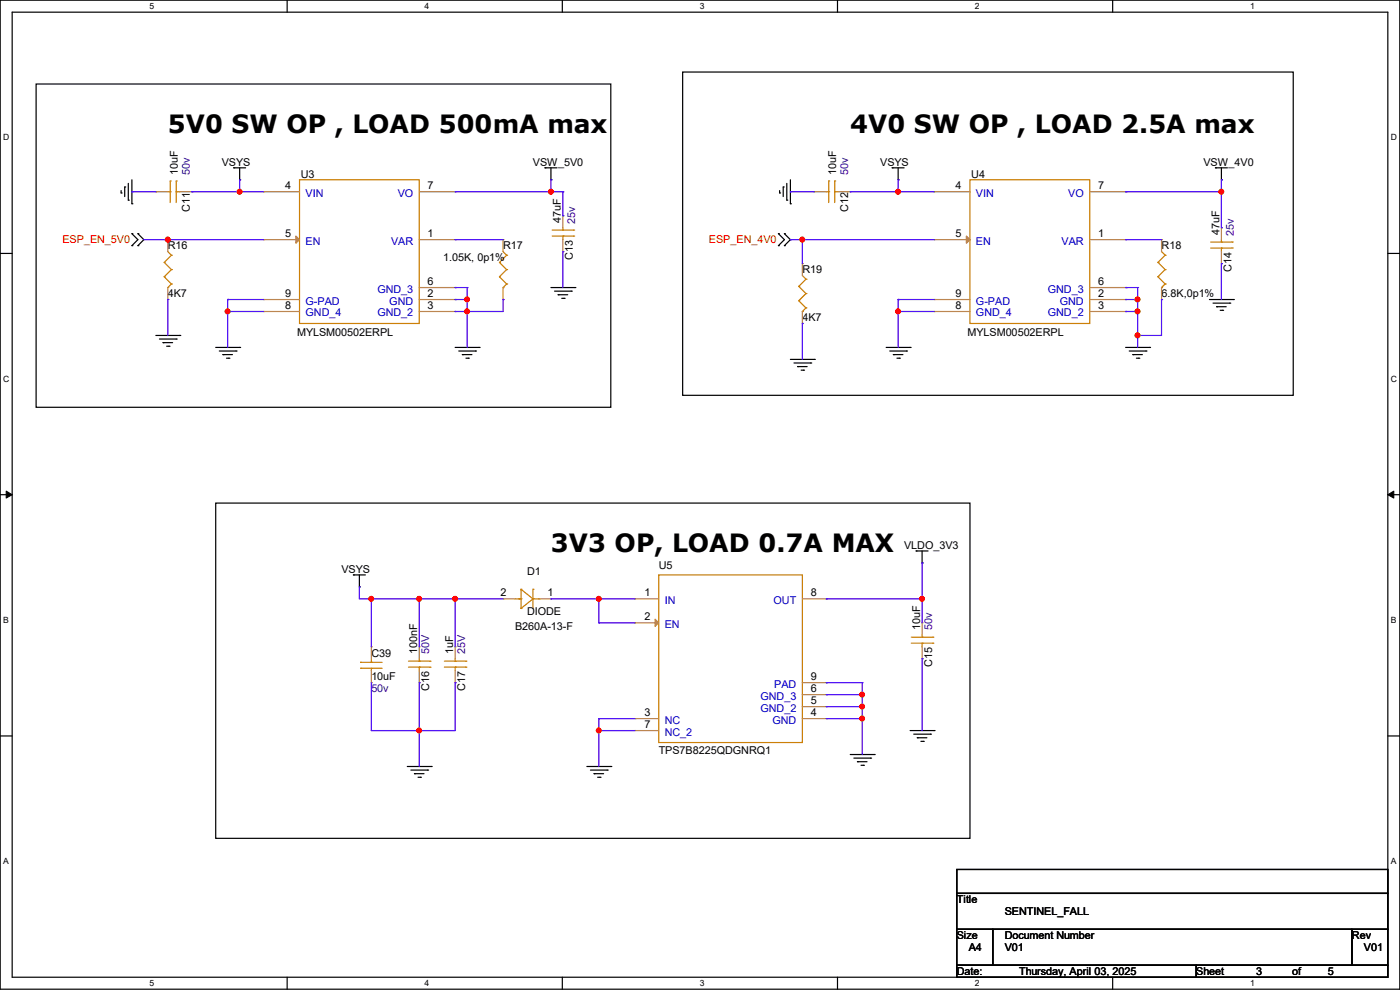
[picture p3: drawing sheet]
<svg xmlns="http://www.w3.org/2000/svg" width="297mm" height="210mm" viewBox="0 0 297 210" stroke-linecap="round" stroke-linejoin="round" font-family="sans-serif">
<path d="M0 0h297v209.8h-297zM2.6 2.6h291.8v204.7h-291.8z" fill="none" stroke="#000" stroke-width=".25"/>
<g fill="#fff">
<path d="M31.7 .3h1v2h-1z"/>
<path d="M31.7 207.6h1v1.9h-1z"/>
</g>
<path d="M60.9 0v2.6M60.9 207.3v2.5" fill="none" stroke="#000" stroke-width=".25"/>
<g fill="#fff">
<path d="M90.1 .3h1v2h-1z"/>
<path d="M90.1 207.6h1v1.9h-1z"/>
</g>
<path d="M119.3 0v2.6M119.3 207.3v2.5" fill="none" stroke="#000" stroke-width=".25"/>
<g fill="#fff">
<path d="M148.5 .3h.9v2h-.9z"/>
<path d="M148.5 207.6h.9v1.9h-.9z"/>
</g>
<path d="M177.7 0v2.6M177.7 207.3v2.5" fill="none" stroke="#000" stroke-width=".25"/>
<g fill="#fff">
<path d="M206.8 .3h1v2h-1z"/>
<path d="M206.8 207.6h1v1.9h-1z"/>
</g>
<path d="M236.1 0v2.6M236.1 207.3v2.5" fill="none" stroke="#000" stroke-width=".25"/>
<g fill="#fff">
<path d="M265.2 .3h1v2h-1z"/>
<path d="M265.2 207.6h1v1.9h-1z"/>
<path d="M.7 28.2h1.2v1.9h-1.2z"/>
<path d="M295.1 28.2h1.2v1.9h-1.2z"/>
<path d="M.7 79.3h1.2v2h-1.2z"/>
<path d="M295.1 79.3h1.2v2h-1.2z"/>
</g>
<path d="M0 53.8h2.6M294.4 53.8h2.6" fill="none" stroke="#000" stroke-width=".25"/>
<g fill="#fff">
<path d="M.7 130.5h1.2v2h-1.2z"/>
<path d="M295.1 130.5h1.1v2h-1.1z"/>
</g>
<path d="M0 104.9h2.6M294.4 104.9h2.6" fill="none" stroke="#000" stroke-width=".25"/>
<path d="M1.3 104.2l1.3 .7-1.3 .8zM294.4 104.9l1.3-.7v1.5z" fill="#000" stroke="#000" stroke-width=".21"/>
<g fill="#fff">
<path d="M.7 181.7h1.2v2h-1.2z"/>
<path d="M295.1 181.7h1.1v2h-1.1z"/>
</g>
<g fill="none" stroke="#000" stroke-width=".25">
<path d="M7.7 17.8h121.9v68.6h-121.9zM144.8 15.3h129.6v68.6h-129.6zM26.5 39.7h.1M26.5 39.7v2M27.2 38.9v3.6M28 38.1v5.1M49.6 35.6h.1M49.6 35.6h2.5M50.8 38.1h.1M50.8 35.6v2.5M115.6 35.6h.1M115.6 35.6h2.6"/>
<path d="M116.9 38.1h.1M116.9 35.6v2.5M166.2 39.7h.1M166.2 39.7v2M166.9 38.9v3.6M167.7 38.1v5.1M189.3 35.6h.1M189.3 35.6h2.5M190.5 38.1h.1M190.5 35.6v2.5M257.9 35.6h.1M257.9 35.6h2.5"/>
<path d="M259.1 38.1h.1M259.1 35.6v2.5M25.7 40.9h.1M25.7 40.4v.5M27.2 42.5h.1M28 43.2h.1M28 49.6h.1M28 52.1h.1M28 49.6l1.3 1.2-1.3 1.3M29.3 52.1h.1M29.3 49.6h.1M29.3 49.6l1.2 1.2-1.2 1.3"/>
<path d="M165.1 49.6h.1M165.1 52.1h.1M165.1 49.6l1.3 1.2-1.3 1.3M165.4 40.9h.1M165.4 40.4v.5M166.4 52.1h.1M166.4 49.6h.1M166.4 49.6l1.3 1.2-1.3 1.3M166.9 42.5h.1M167.7 43.2h.1M33.1 71.2h5M33.8 71.9h3.6"/>
<path d="M34.6 72.7h.1M34.6 72.7h2M35.3 73.4h.6M35.9 73.4h.1M37.4 71.9h.1M38.1 71.2h.1M45.8 73.7h5M46.5 74.5h3.6M47.3 75.2h.1M47.3 75.2h2M48 76h.6M48.6 76h.1"/>
<path d="M50.1 74.5h.1M50.8 73.7h.1M96.6 73.7h5M97.3 74.5h3.6M98.1 75.2h.1M98.1 75.2h2M98.8 76h.6M99.4 76h.1M100.9 74.5h.1M101.6 73.7h.1M116.9 61h5.1M117.6 61.8h3.6"/>
<path d="M118.4 62.5h.1M118.4 62.5h2M119.2 63.3h.5M119.7 63.3h.1M121.2 61.8h.1M122 61h.1M167.7 76.2h5.1M168.4 77h3.6M169.2 77.8h.1M169.2 77.8h2M170 78.5h.5M170.5 78.5h.1"/>
<path d="M172 77h.1M172.8 76.2h.1M188 73.7h5.1M188.8 74.5h3.5M189.5 75.2h.1M189.5 75.2h2.1M190.3 76h.5M190.8 76h.1M192.3 74.5h.1M193.1 73.7h.1M238.8 73.7h5.1M239.6 74.5h3.5"/>
<path d="M240.3 75.2h.1M240.3 75.2h2.1M241.1 76h.5M241.6 76h.1M243.1 74.5h.1M243.9 73.7h.1M256.6 63.5h5.1M257.3 64.3h3.6M258.1 65.1h.1M258.1 65.1h2M258.9 65.8h.5M259.4 65.8h.1"/>
<path d="M260.9 64.3h.1M261.7 63.5h.1M45.8 106.7h160v71.1h-160zM194.4 116.9h.1M194.4 116.9h2.5M195.6 119.4h.1M195.6 116.9v2.5M75 122h.1M75 122h2.5M76.2 124.5h.1M76.2 122v2.5M0 156.1h2.6"/>
<path d="M193.1 155h5.1M193.8 155.7h3.6M194.6 156.5h.1M194.6 156.5h2M195.4 157.3h.5M195.9 157.3h.1M197.4 155.7h.1M198.2 155h.1M294.4 156.1h2.6M86.4 162.6h5.1M87.2 163.4h3.5M87.9 164.1h.1"/>
<path d="M87.9 164.1h2.1M88.7 164.9h.5M89.2 164.9h.1M90.7 163.4h.1M91.5 162.6h.1M124.5 162.6h5.1M125.3 163.4h3.5M126 164.1h.1M126 164.1h2.1M126.8 164.9h.5M127.3 164.9h.1M128.8 163.4h.1"/>
<path d="M129.6 162.6h.1M180.4 160.1h5.1M181.1 160.8h3.6M181.9 161.6h.1M181.9 161.6h2M182.7 162.3h.5M183.2 162.3h.1M184.7 160.8h.1M185.5 160.1h.1M203 184.4h91.4v5.1h-91.4zM203 189.5h91.4v7.6h-91.4zM203 197.1h7.6v7.7h-7.6z"/>
<path d="M210.6 197.1h76.2v7.7h-76.2zM286.8 197.1h7.6v7.7h-7.6zM203 204.8h50.8v2.5h-50.8zM253.8 204.8h40.6v2.5h-40.6z"/>
</g>
<g fill="none" stroke="#cc8006" stroke-width=".25">
<path d="M36.1 38.4h.1M36.1 38.4v4.6M37.4 38.4h.1M37.4 38.4v4.6M63.5 38.1h25.4v30.5h-25.4zM175.8 38.4h.1M175.8 38.4v4.6M177.1 38.4h.1M177.1 38.4v4.6M205.8 38.1h25.4v30.5h-25.4zM34.8 55.7h.1M34.8 58.7h.1"/>
<path d="M34.8 55.7l1.6 1.5M34.8 58.7l1.6 1.5M35.6 40.7h.5M35.6 53.4l.8 .7M36.1 40.7h.1M36.4 54.1h.1M36.4 57.2h.1M36.4 54.1l-1.6 1.6M36.4 57.2l-1.6 1.5M37.4 40.7h.1M37.4 40.7h.7M106 55.7h.1"/>
<path d="M106 58.7h.1M106 55.7l1.5 1.5M106 58.7l1.5 1.5M106.7 53.4l.8 .7M107.5 54.1h.1M107.5 57.2h.1M107.5 54.1l-1.5 1.6M107.5 57.2l-1.5 1.5M117.1 50.1h4.6M117.1 48.8h4.6M119.4 48.8h.1M119.4 50.1h.1"/>
<path d="M119.4 48.3v.5M119.4 50.1v.7M121.7 50.1h.1M121.7 48.8h.1M170.2 58.5l.8 .7M171 59.2h.1M171 59.2l-1.5 1.5M175.3 40.7h.5M175.8 40.7h.1M177.1 40.7h.1M177.1 40.7h.7M245.7 55.7h.1"/>
<path d="M245.7 58.7h.1M245.7 55.7l1.5 1.5M245.7 58.7l1.5 1.5M246.4 53.4l.8 .7M247.2 54.1h.1M247.2 57.2h.1M247.2 54.1l-1.5 1.6M247.2 57.2l-1.5 1.5M256.8 52.6h4.6M256.8 51.4h4.6M259.1 51.4h.1M259.1 52.6h.1"/>
<path d="M259.1 50.8v.6M259.1 52.6v.8M261.4 52.6h.1M261.4 51.4h.1M35.6 61h.1M36.4 60.2h.1M36.4 60.2l-.8 .8M106.7 61h.1M107.5 60.2h.1M107.5 60.2l-.8 .8M169.5 60.7h.1M169.5 63.8h.1"/>
<path d="M169.5 60.7l1.5 1.6M169.5 63.8l1.5 1.5M170.2 66.1h.1M171 62.3h.1M171 65.3h.1M171 62.3l-1.5 1.5M171 65.3l-.8 .8M246.4 61h.1M247.2 60.2h.1M247.2 60.2l-.8 .8M78.8 139.7v.8M88.9 139.7v.6"/>
<path d="M96.6 139.7v.6M109.3 127h1.2M110.3 127h.1M110.5 129.1h.1M110.5 127h.1M110.5 125h.1M110.5 125v4.1M110.5 125l2.6 2M113.1 125h.1M113.1 127h.1M113.1 127h1.2M113.1 125v4.1"/>
<path d="M113.1 127l-2.6 2.1M114.3 127h.1M139.7 122h30.5v35.5h-30.5zM193.3 136.4h4.6M193.3 135.2h4.6M195.6 135.2h.1M195.6 136.4h.1M195.6 134.7v.5M195.6 136.4v.8M197.9 136.4h.1M197.9 135.2h.1M76.5 140.5h.1"/>
<path d="M76.5 141.8h.1M76.5 140.5h4.6M76.5 141.8h4.6M78.8 141.8h.1M78.8 140.5h.1M78.8 141.8v.5M86.7 141.5h4.5M86.7 140.3h4.5M88.9 140.3h.1M88.9 141.5h.1M88.9 141.5v.8M91.2 141.5h.1"/>
<path d="M91.2 140.3h.1M94.3 141.5h4.5M94.3 140.3h4.5M96.6 140.3h.1M96.6 141.5h.1M96.6 141.5v.8M98.8 141.5h.1M98.8 140.3h.1"/>
</g>
<g fill="none" stroke="#a84" stroke-width=".25">
<path d="M33.1 40.7h.1M33.1 40.7h2.5M35.6 50.8h.1M35.6 50.8v2.6M38.1 40.7h2.6M40.7 40.7h.1M55.9 40.7h.1M55.9 50.8h.1M55.9 50.8h7.6M55.9 40.7h7.6M88.9 50.8h7.7M88.9 40.7h7.7"/>
<path d="M96.6 50.8h.1M96.6 40.7h.1M106.7 50.8h.1M106.7 50.8v2.6M119.4 45.8h.1M119.4 53.4h.1M119.4 45.8v2.5M119.4 50.8v2.6M170.2 55.9h.1M170.2 55.9v2.6M172.8 40.7h.1M172.8 40.7h2.5"/>
<path d="M177.8 40.7h2.6M180.4 40.7h.1M198.2 40.7h.1M198.2 50.8h.1M198.2 50.8h7.6M198.2 40.7h7.6M231.2 50.8h7.6M231.2 40.7h7.6M238.8 50.8h.1M238.8 40.7h.1M246.4 50.8h.1M246.4 50.8v2.6"/>
<path d="M259.1 48.3h.1M259.1 55.9h.1M259.1 48.3v2.5M259.1 53.4v2.5M35.6 63.5h.1M35.6 61v2.5M55.9 66.1h.1M55.9 63.5h.1M55.9 63.5h7.6M55.9 66.1h7.6M88.9 63.5h7.7M88.9 66.1h7.7"/>
<path d="M88.9 61h7.7M96.6 63.5h.1M96.6 66.1h.1M96.6 61h.1M106.7 63.5h.1M106.7 61v2.5M170.2 68.6h.1M170.2 66.1v2.5M198.2 66.1h.1M198.2 63.5h.1M198.2 63.5h7.6M198.2 66.1h7.6"/>
<path d="M231.2 63.5h7.6M231.2 66.1h7.6M231.2 61h7.6M238.8 63.5h.1M238.8 66.1h.1M238.8 61h.1M246.4 63.5h.1M246.4 61v2.5M78.8 137.2h.1M78.8 137.2v2.5M88.9 137.2h.1M88.9 137.2v2.5"/>
<path d="M96.6 137.2h.1M96.6 137.2v2.5M106.7 127h.1M106.7 127h2.6M114.3 127h2.6M116.9 127h.1M134.7 127h.1M134.7 132.1h.1M134.7 127h5M134.7 132.1h5M170.2 127h5.1M175.3 127h.1"/>
<path d="M195.6 132.1h.1M195.6 139.7h.1M195.6 132.1v2.6M195.6 137.2v2.5M78.8 144.8h.1M78.8 142.3v2.5M88.9 144.8h.1M88.9 142.3v2.5M96.6 144.8h.1M96.6 142.3v2.5M134.7 152.4h.1M134.7 155h.1"/>
<path d="M134.7 152.4h5M134.7 155h5M170.2 152.4h5.1M170.2 149.9h5.1M170.2 147.4h5.1M170.2 144.8h5.1M175.3 152.4h.1M175.3 149.9h.1M175.3 147.4h.1M175.3 144.8h.1"/>
</g>
<g fill="#a84" stroke="#a84" stroke-width=".25">
<path d="M205 50.1l.8 .7-.8 .8z"/>
<path d="M62.8 50.1l.7 .7-.7 .8z"/>
<path d="M139 131.4l.7 .7-.7 .8z"/>
</g>
<g fill="none" stroke="#4200ff" stroke-width=".25">
<path d="M50.8 38.1h.1M50.8 38.1v2.6M116.9 38.1h.1M116.9 38.1v2.6M190.5 38.1h.1M190.5 38.1v2.6M259.1 38.1h.1M259.1 38.1v10.2M28 40.7h.1M28 40.7h5.1M30.5 50.8h25.4M35.6 50.8h.1"/>
<path d="M40.7 40.7h.1M40.7 40.7h15.2M50.8 40.7h.1M96.6 40.7h.1M96.6 50.8h.1M96.6 40.7h22.8M96.6 50.8h10.1M119.4 40.7h.1M119.4 45.8h.1M119.4 53.4h.1M119.4 40.7v5.1M119.4 53.4v7.6"/>
<path d="M167.7 50.8h.1M167.7 40.7h.1M167.7 40.7h5.1M167.7 50.8h30.5M170.2 50.8h.1M170.2 50.8v5.1M180.4 40.7h.1M180.4 40.7h17.8M190.5 40.7h.1M238.8 40.7h.1M238.8 50.8h.1M238.8 40.7h20.3"/>
<path d="M238.8 50.8h7.6M259.1 55.9h.1M259.1 48.3h.1M259.1 55.9v7.6M35.6 63.5h.1M35.6 63.5v7.7M48.3 63.5h.1M48.3 66.1h.1M48.3 63.5h7.6M48.3 63.5v10.2M48.3 66.1h7.6M96.6 61h.1"/>
<path d="M96.6 66.1h.1M96.6 63.5h.1M96.6 63.5h2.5M96.6 61h2.5M99.1 61h.1M99.1 63.5h.1M99.1 66.1h.1M99.1 61v12.7M106.7 63.5h.1M106.7 63.5v2.6h-10.1M170.2 68.6h.1M170.2 68.6v7.6"/>
<path d="M190.5 63.5h.1M190.5 66.1h.1M190.5 63.5h7.7M190.5 66.1h7.7M190.5 63.5v10.2M238.8 61h.1M238.8 63.5h.1M238.8 66.1h.1M238.8 63.5h2.5M238.8 66.1h2.5M238.8 61h2.5M241.3 61h.1"/>
<path d="M241.3 63.5h.1M241.3 66.1h.1M241.3 71.2h.1M241.3 61v12.7M246.4 63.5h.1M246.4 63.5v7.7h-5.1M195.6 119.4h.1M195.6 119.4v12.7M76.2 124.5h.1M76.2 124.5v2.5h30.5M78.8 127h.1M78.8 127v10.2"/>
<path d="M88.9 127h.1M88.9 127v10.2M96.6 127h.1M96.6 127v10.2M116.9 127h.1M116.9 127h17.8M127 132.1h.1M127 127h.1M127 132.1h7.7M127 127v5.1M175.3 127h.1M175.3 127h20.3"/>
<path d="M195.6 127h.1M195.6 139.7h.1M195.6 139.7v15.3M78.8 155h.1M78.8 144.8v10.2M88.9 144.8h.1M88.9 155h.1M88.9 144.8v17.8M96.6 144.8h.1M96.6 144.8v10.2h-17.8M127 152.4h.1M127 155h.1"/>
<path d="M127 152.4v10.2M127 152.4h7.7M127 155h7.7M175.3 152.4h.1M175.3 149.9h.1M175.3 147.4h.1M175.3 144.8h.1M175.3 152.4h7.6M175.3 149.9h7.6M175.3 147.4h7.6M175.3 144.8h7.6M182.9 149.9h.1"/>
<path d="M182.9 152.4h.1M182.9 144.8h.1M182.9 147.4h.1M182.9 144.8v15.3"/>
</g>
<g fill="#f00" stroke="#f00" stroke-width=".25">
<circle cx="50.8" cy="40.7" r=".49"/>
<circle cx="116.9" cy="40.7" r=".49"/>
<circle cx="35.6" cy="50.8" r=".49"/>
<circle cx="48.3" cy="66.1" r=".49"/>
<circle cx="99.1" cy="63.5" r=".49"/>
<circle cx="127" cy="127" r=".49"/>
<circle cx="78.8" cy="127" r=".49"/>
<circle cx="127" cy="155" r=".49"/>
<circle cx="182.9" cy="152.4" r=".49"/>
<circle cx="182.9" cy="149.9" r=".49"/>
<circle cx="182.9" cy="147.3" r=".49"/>
<circle cx="88.9" cy="155" r=".49"/>
<circle cx="96.5" cy="127" r=".49"/>
<circle cx="88.9" cy="127" r=".49"/>
<circle cx="195.6" cy="127" r=".49"/>
<circle cx="190.5" cy="66.1" r=".49"/>
<circle cx="241.3" cy="63.5" r=".49"/>
<circle cx="241.3" cy="66.1" r=".49"/>
<circle cx="241.3" cy="71.1" r=".49"/>
<circle cx="99.1" cy="66.1" r=".49"/>
<circle cx="170.2" cy="50.8" r=".49"/>
<circle cx="190.5" cy="40.7" r=".49"/>
<circle cx="259.1" cy="40.7" r=".49"/>
</g>
<g font-size="5.3">
<text x="35.6" y="28.2">5V0 SW OP , LOAD 500mA max</text>
<text x="180.4" y="28.2">4V0 SW OP , LOAD 2.5A max</text>
<text x="116.9" y="117.1">3V3 OP, LOAD 0.7A MAX</text>
</g>
<g font-size="2.3">
<text x="47" y="35.1">VSYS</text>
<text x="113.1" y="35.1">VSW_5V0</text>
<text x="186.7" y="35.1">VSYS</text>
<text x="255.3" y="35.1">VSW_4V0</text>
<text x="37.7" y="37.1" transform="rotate(-90 37.7 37.1)">10uF</text>
<text x="60.5" y="40.1">4</text>
<text x="63.8" y="37.7">U3</text>
<text x="90.7" y="40.1">7</text>
<text x="177.4" y="37.1" transform="rotate(-90 177.4 37.1)">10uF</text>
<text x="202.7" y="40.1">4</text>
<text x="206" y="37.7">U4</text>
<text x="233" y="40.1">7</text>
<text x="40.3" y="45" transform="rotate(-90 40.3 45)">C11</text>
<text x="119" y="47.3" transform="rotate(-90 119 47.3)">47uF</text>
<text x="180" y="45" transform="rotate(-90 180 45)">C12</text>
<text x="35.6" y="52.9">R16</text>
<text x="60.5" y="50.3">5</text>
<text x="90.7" y="50.3">1</text>
<text x="106.7" y="52.9">R17</text>
<text x="202.7" y="50.3">5</text>
<text x="233" y="50.3">1</text>
<text x="246.4" y="52.9">R18</text>
<text x="258.7" y="49.8" transform="rotate(-90 258.7 49.8)">47uF</text>
<text x="94" y="55.5">1.05K, 0p1%</text>
<text x="121.5" y="55.2" transform="rotate(-90 121.5 55.2)">C13</text>
<text x="170.2" y="58">R19</text>
<text x="261.2" y="57.7" transform="rotate(-90 261.2 57.7)">C14</text>
<text x="35.6" y="63.1">4K7</text>
<text x="60.5" y="65.5">8</text>
<text x="60.5" y="63">9</text>
<text x="90.7" y="63">2</text>
<text x="90.7" y="65.5">3</text>
<text x="90.7" y="60.5">6</text>
<text x="202.7" y="65.5">8</text>
<text x="202.7" y="63">9</text>
<text x="233" y="63">2</text>
<text x="233" y="65.5">3</text>
<text x="233" y="60.5">6</text>
<text x="246.4" y="63.1">6.8K,0p1%</text>
<text x="63" y="71.2">MYLSM00502ERPL</text>
<text x="170.2" y="68.2">4K7</text>
<text x="205.3" y="71.2">MYLSM00502ERPL</text>
<text x="191.8" y="116.4">VLDO_3V3</text>
<text x="72.4" y="121.5">VSYS</text>
<text x="111.8" y="122">D1</text>
<text x="139.7" y="120.7">U5</text>
<text x="106.2" y="126.5">2</text>
<text x="111.8" y="130.4">DIODE</text>
<text x="116.1" y="126.5">1</text>
<text x="136.7" y="126.5">1</text>
<text x="136.7" y="131.6">2</text>
<text x="172" y="126.5">8</text>
<text x="109.3" y="133.7">B260A-13-F</text>
<text x="195.2" y="133.6" transform="rotate(-90 195.2 133.6)">10uF</text>
<text x="78.8" y="139.3">C39</text>
<text x="88.5" y="138.7" transform="rotate(-90 88.5 138.7)">100nF</text>
<text x="96.1" y="138.7" transform="rotate(-90 96.1 138.7)">1uF</text>
<text x="197.7" y="141.5" transform="rotate(-90 197.7 141.5)">C15</text>
<text x="78.8" y="144.4">10uF</text>
<text x="91.1" y="146.6" transform="rotate(-90 91.1 146.6)">C16</text>
<text x="98.7" y="146.6" transform="rotate(-90 98.7 146.6)">C17</text>
<text x="172" y="149.4">5</text>
<text x="172" y="146.8">6</text>
<text x="172" y="144.3">9</text>
<text x="136.7" y="151.9">3</text>
<text x="136.7" y="154.4">7</text>
<text x="172" y="151.9">4</text>
<text x="139.7" y="159.8">TPS7B8225QDGNRQ1</text>
<text x="203" y="191.6">Title</text>
<text x="213.2" y="194.1">SENTINEL_FALL</text>
<text x="203" y="199.2">Size</text>
<text x="205.5" y="201.8">A4</text>
<text x="213.1" y="199.2">Document Number</text>
<text x="213.2" y="201.8">V01</text>
<text x="286.8" y="199.2">Rev</text>
<text x="289.4" y="201.8">V01</text>
<text x="203" y="206.8">Date:</text>
<text x="216.2" y="206.8">Thursday, April 03, 2025</text>
<text x="253.8" y="206.8">Sheet</text>
<text x="266.5" y="206.8">3</text>
<text x="274.1" y="206.8">of</text>
<text x="281.7" y="206.8">5</text>
</g>
<g font-size="2.3" fill="#400080">
<text x="40.3" y="37.1" transform="rotate(-90 40.3 37.1)">50v</text>
<text x="180" y="37.1" transform="rotate(-90 180 37.1)">50v</text>
<text x="122" y="47.5" transform="rotate(-90 122 47.5)">25v</text>
<text x="261.7" y="50.1" transform="rotate(-90 261.7 50.1)">25v</text>
<text x="197.7" y="133.6" transform="rotate(-90 197.7 133.6)">50v</text>
<text x="91.1" y="138.7" transform="rotate(-90 91.1 138.7)">50V</text>
<text x="98.7" y="138.7" transform="rotate(-90 98.7 138.7)">25V</text>
<text x="78.8" y="146.9">50v</text>
</g>
<g font-size="2.3" fill="#00c">
<text x="64.8" y="41.7">VIN</text>
<text x="84.4" y="41.7">VO</text>
<text x="207.1" y="41.7">VIN</text>
<text x="226.6" y="41.7">VO</text>
<text x="64.8" y="51.9">EN</text>
<text x="83" y="51.9">VAR</text>
<text x="207.1" y="51.9">EN</text>
<text x="225.2" y="51.9">VAR</text>
<text x="64.8" y="64.6">G-PAD</text>
<text x="80.1" y="62.1">GND_3</text>
<text x="82.6" y="64.6">GND</text>
<text x="207.1" y="64.6">G-PAD</text>
<text x="222.3" y="62.1">GND_3</text>
<text x="224.8" y="64.6">GND</text>
<text x="64.8" y="67.1">GND_4</text>
<text x="80.1" y="67.1">GND_2</text>
<text x="207.1" y="67.1">GND_4</text>
<text x="222.3" y="67.1">GND_2</text>
<text x="141" y="128.1">IN</text>
<text x="164.1" y="128.1">OUT</text>
<text x="141" y="133.2">EN</text>
<text x="161.3" y="148.4">GND_3</text>
<text x="164.3" y="145.9">PAD</text>
<text x="141" y="153.5">NC</text>
<text x="161.3" y="151">GND_2</text>
<text x="163.9" y="153.5">GND</text>
<text x="141" y="156">NC_2</text>
</g>
<g font-size="2.3" fill="#f00">
<text x="13.3" y="51.6">ESP_EN_5V0</text>
<text x="150.4" y="51.6">ESP_EN_4V0</text>
</g>
<g font-size="1.8">
<text x="31.7" y="1.9">5</text>
<text x="90.1" y="1.9">4</text>
<text x="148.5" y="1.9">3</text>
<text x="206.8" y="1.9">2</text>
<text x="265.2" y="1.9">1</text>
<text x=".7" y="29.8">D</text>
<text x="295.1" y="29.8">D</text>
<text x=".7" y="80.9">C</text>
<text x="295.1" y="80.9">C</text>
<text x=".7" y="132.1">B</text>
<text x="295.1" y="132.1">B</text>
<text x=".7" y="183.3">A</text>
<text x="295.1" y="183.3">A</text>
<text x="31.7" y="209.2">5</text>
<text x="90.1" y="209.2">4</text>
<text x="148.5" y="209.2">3</text>
<text x="206.8" y="209.2">2</text>
<text x="265.2" y="209.2">1</text>
</g>
</svg>
